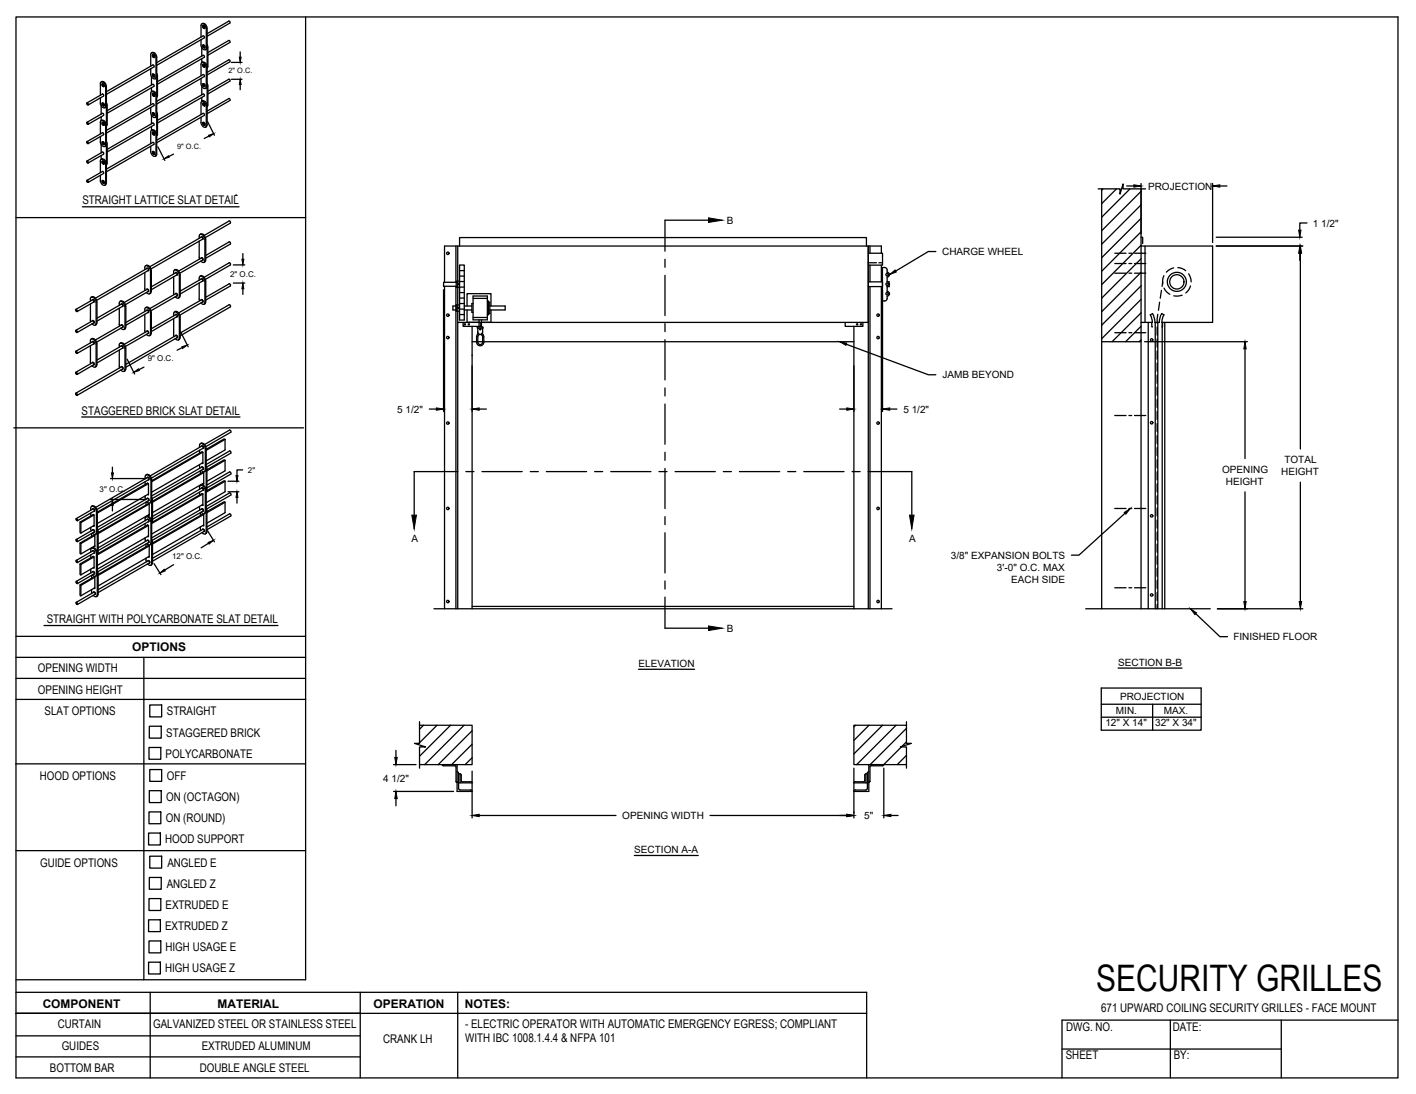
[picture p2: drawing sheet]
<svg xmlns="http://www.w3.org/2000/svg" width="279mm" height="216mm" viewBox="0 0 279 216" stroke-linecap="round" stroke-linejoin="round" font-family="sans-serif">
<!-- layer: CRANK LH -->
<g fill="none" stroke="#000" stroke-width=".25">
<path d="M216.7 37.3h4.3v1l.6-2v1h4.4M217.4 37.3v82.8M217.6 37.3l-.2 .2M220.3 37.3l-2.9 2.9M223 37.3l-5.6 5.6M225.1 37.3v82.8M225.1 37.8l-7.7 7.7M87.7 56.5v63.6M90 48.6v7.1M90 56.5v63.6M90.3 48.6v71.5M90.3 55.7h-2.8v.8h2.8"/>
<path d="M90.6 56.1h.1M90.7 48.6v-1.7h80.3v1.7M90.7 55.5h-.7v1.2h.7M90.7 52.3h.9v10.9h-.9zM90.7 56.7h.9M90.7 55.6h.9M90.7 59.9h.9M90.7 58.8h.9M90.7 57.7h.9M90.7 54.5h.9M90.7 53.4h.9M93.3 59.9h-.2v1.7h.2"/>
<path d="M93.3 58.4h2.9v4.7h-2.9zM93.3 58.9h2.9M96.2 59.4h.2v2.7h-.2M96.4 59.7h.2v2.2h-.2M171.3 55.6h2.8v1h-2.8M171.3 50h2.8v2.3h-2.8M171.3 48.6v71.5M171.3 51.9h1.7M171.7 48.6v1.4M171.7 52.3v3.3M171.7 56.6v63.5M173.4 51.9h.7"/>
<path d="M173.9 50v-1.4h-86.2v7.1M173.9 52.3v3.3M173.9 56.6v63.5M175 57.5a.48 .48 0 0 1 .5 .5 .48 .48 0 0 1-.5 .4M175 53.7a.48 .48 0 0 1 .5 .5 .48 .48 0 0 1-.5 .5M175 55.6a.48 .48 0 0 1 .5 .5 .48 .48 0 0 1-.5 .5M175 53.7v-.7l-.4-.2h-.5v6.6l.7-.1 .2-.4M175 54.7v.9h.5M175 58.4v.5M175.5 56.6h-.5v.9M220 50h2.2M220 52h2.2"/>
<path d="M220 53.9h2.2M222.8 50h.5M222.8 52h.5M222.8 53.9h.5M223.9 50h2.2M223.9 52h2.2M223.9 53.9h2.2M225.1 40.4l-7.7 7.8M225.1 43.1l-7.7 7.8M225.1 45.8l-7.7 7.7M225.1 48.6h14.2v15h-10M225.1 46.8h.4v1.3"/>
<path d="M225.1 48.4l-7.7 7.8M225.1 51.1l-7.7 7.7M225.1 53.7l-7.7 7.8M225.1 56.4l-7.7 7.8M225.1 59.1l-7.7 7.7M225.9 48.6v15M228.8 59.6l-.2 1.6M229.2 57.3l-.3 1.6M229.4 55.6l-.1 .9M229.7 54.4l-.2 .5-.1 1.1M229.7 56.9l.5 .7 .6 .5M231.6 52.9l-.7 .2-.8 .6"/>
<path d="M232.4 52.8l.9 .2 .7 .4M233.3 58.3l-1 .1h-.7M234.5 54l.4 .7 .1 .9M234.9 56.4l-.2 .6-.7 .8M90 60.4h-.6v.8h.6M90.3 63.6h81M90.6 60.8h.1M90.7 62.1h.9M90.7 61h.9M90.7 60.2h-.7v1.2h.7M91.4 63.6v.8h3.5v-.8M91.6 60.4h1.5"/>
<path d="M91.6 61.2h1.5M92.2 60.4v-2.4h4.7v2.4M92.2 61.2v2.4h2.3M93.2 64.4v55.7M93.2 67.4h75.3M93.3 62.7h2.9M94.3 64.8l-.2-.1 .2-.2h.9l.1 .2-.1 .1M94.3 64.8v.7a.48 .48 0 0 0 .5 .5 .48 .48 0 0 0 .4-.5v-.7M94.3 64.8h.9M94.3 65.6l-.1 .4M94.3 66.2a.48 .48 0 0 1 .6-.2 .48 .48 0 0 1 .3 .5v1a.48 .48 0 0 1-.4 .5 .48 .48 0 0 1-.5-.5zM94.5 63.1v1.4"/>
<path d="M95 63.1v1.4M95.2 65.6l.2 .7a2.14 2.14 0 0 1-.1 1.7 .71 .71 0 0 1-.8 .2 .71 .71 0 0 1-.5-.7v-1l.2-.5M96.6 60.4h3.1v.8h-3.1M96.9 61.2v2.4h-1.9M166.8 63.6v.8h3.5v-.8M168.5 64.4v55.7M217.4 67.4h7.7M220 65.7h2.2M222.8 65.7h.5M223.9 65.7h2.2M225.1 63.6h2.3M225.1 61.7l-5.7 5.7"/>
<path d="M225.1 64.4l-3 3M225.1 67.1l-.3 .3M226.6 63.6v56.5M227.3 63.6v.9h.1M227.4 61.9l.4 1 .1 .7h.9M227.4 61.9l-.4 .2 .3 .7 .1 .8M227.9 63.6v56.5M228.3 64.5v1.6M228.3 66.9v1.6M228.3 69.3v1.6M228.3 71.7v1.6M228.3 74.1v1.5"/>
<path d="M228.3 76.4v1.6M228.3 78.8v1.6M228.5 62l-.2 1.7M228.5 63.6v56.5M229.2 61.9l-.4 1-.1 .7M229.2 61.9l.5 .2-.3 .7-.1 .8M229.3 63.6v56.5M229.4 63.6v.9h-.1M229.8 63.6v56.5M220 82h2.2M222.8 82h.5M223.9 82h2.2"/>
<path d="M228.3 81.2v1.6M228.3 83.6v1.6M228.3 86v1.5M228.3 88.3v1.6M228.3 90.7v1.6M228.3 93.1v1.6M228.3 95.5v1.6M228.3 97.9v1.6M93.2 119.7h75.3M220 100.4h2.2M220 116h2.2M222.8 100.4h.5"/>
<path d="M222.8 116h.5M223.9 100.4h2.2M223.9 116h2.2M228.3 100.2v1.6M228.3 102.6v1.6M228.3 105v1.6M228.3 107.4v1.6M228.3 109.8v1.6M228.3 112.2v1.5M228.3 114.5v1.6M228.3 116.9v1.6M228.3 119.3v.8"/>
<path d="M85.6 120.1h90.4M214.2 120.1h24.6M82.7 146.7l-.3 .2M82.8 143.1h10.4v7.8h-10.4M82.8 142.4v4.3h-1l2.2 .7h-1.2v4.2M83.6 143.1l-.8 .8M86.2 143.1l-3.4 3.5M87.5 151.1l-.3-.2h3v5.3h2.9l-.3-.3M87.5 151.1h2.3M88.9 143.1l-6.1 6.1M89.8 151.1l.2 .2v2.9l.2 .2M90.2 152.3l.3 .3v3"/>
<path d="M90.2 154.4h.1M90.5 155.6l.3 .3M90.5 152.7h.3M90.8 152.7l.2 .2M90.8 152.7v1.8M90.8 155.9h2.1M91 153l.1 1.2 1.8 .1M91.6 143.1l-7.8 7.8M92.9 154.3l.2 .2h-2.6M93.2 144.2l-6.7 6.7M93.2 146.9l-4.1 4M93.2 149.5l-1.4 1.4"/>
<path d="M168.7 154.3l-.2 .2h2.7M168.7 154.3h1.7M168.8 155.9h2.1M168.8 143.1l-.3 .3M170.6 153v1.1l-.2 .2M170.8 152.7l-.2 .2M171.1 155.6l-.3 .3M171.2 152.7h-.3v1.8M171.2 152.6v3M171.4 152.3l-.3 .3M171.4 154.4h.1M171.5 143.1l-3 3"/>
<path d="M171.6 154.2l-.2 .2M171.7 151.3v2.9M171.9 151.1l-.3 .2M171.9 151.1h2.3M174.1 143.1l-5.6 5.7M174.4 150.9l-.3 .2M174.4 150.9h-3v5.3h-2.9l.3-.3M176.8 143.1l-7.8 7.8M177.9 147.4l-3.5 3.5M178.9 143.1h-10.4v7.8h10.4M178.9 142.4v4.3h.9l-2.1 .7h1.2v4.2M178.9 143.7l-7.2 7.2"/>
<path d="M178.9 146.4l-1 .9M178.9 149.1l-1.9 1.8"/>
<circle cx="88.4" cy="50" r=".24"/>
<circle cx="90.5" cy="56.1" r=".1"/>
<circle cx="175" cy="56.1" r=".24"/>
<circle cx="175" cy="58" r=".24"/>
<circle cx="175" cy="54.2" r=".24"/>
<circle cx="232.2" cy="55.6" r="1.41"/>
<circle cx="232.2" cy="55.6" r="1.89"/>
<circle cx="88.4" cy="66.6" r=".24"/>
<circle cx="88.4" cy="62.2" r=".24"/>
<circle cx="90.5" cy="60.8" r=".1"/>
<circle cx="91.7" cy="64" r=".12"/>
<circle cx="92.5" cy="64" r=".12"/>
<circle cx="94.8" cy="65" r=".12"/>
<circle cx="169.1" cy="64" r=".12"/>
<circle cx="169.9" cy="64" r=".12"/>
<circle cx="173.3" cy="62.2" r=".24"/>
<circle cx="173.3" cy="66.6" r=".24"/>
<circle cx="227.2" cy="67.1" r=".24"/>
<circle cx="88.4" cy="83.5" r=".24"/>
<circle cx="173.3" cy="83.5" r=".24"/>
<circle cx="227.2" cy="83.4" r=".24"/>
<circle cx="88.4" cy="118.7" r=".24"/>
<circle cx="88.4" cy="100.3" r=".24"/>
<circle cx="173.3" cy="118.7" r=".24"/>
<circle cx="173.3" cy="100.3" r=".24"/>
<circle cx="227.2" cy="101.8" r=".24"/>
<circle cx="227.2" cy="117.4" r=".24"/>
</g>
<!-- layer: ANNOTATIONS -->
<g fill="none" stroke="#000" stroke-width=".25">
<path d="M45.7 15.6h2.1M45.7 12.3h2.1M47.4 10.2v1.1M47.4 16.7v1M31.2 29l1.3 2.7M34.2 30.4l-.9 .5M41 24l1.3 2.7M41.2 26.9l-.9 .4M222.3 36.7h1.4M225.1 36.2v9.9M239.3 36.2v11.7M240.7 36.7h1.4"/>
<path d="M46 55.9h2.3M46 52.3h2.3M47.9 50v1.2M47.9 57v1.1M87.5 57.2v24M174.1 57.3v23.9M184.7 49.6h-1.5l-6.5 3.9M240 48.6h17.1M240 46.8h16.9M256.5 50v1.4M256.6 50v38.6M257.9 44h-1.4v1.4"/>
<path d="M25.1 70.9l1.5 2.9M28.4 72.5l-1 .5M35.6 65.5l1.5 2.9M36 68.6l-1.1 .5M93.2 72.2v9M167 67.9l16.2 6.1h1.5M168.5 72.2v9M225.8 67.4h20.3M245.7 68.9v21.6M21.8 94.4h7.1M21.8 98.6h7.1M22.2 92.2v1.1"/>
<path d="M22.2 99.7v1.1M45 97h2.1M45 95h2.1M46.8 98.2v1.1M47.9 92.7h-1.1v1.2M84.7 80.7h1.4M94.6 80.7h1.4M165.7 80.7h1.4M175.6 80.7h1.4M245.7 97.1v21.6M256.6 95.2v23.5M30.4 111.2l1.4 2.2"/>
<path d="M34.2 111.4l-1.7 1.1M41 104.8l1.3 2.1M41.1 107.2l-1.4 .9M222 101.3l-9.1 8.3h-1.5M126 132.1h11.1M217.3 135.8h19.7v8.3h-19.7zM217.3 139h19.7M220.6 131.8h12.6M227.4 139v5.1M235.9 121.1l4.8 4.5h1.5M240.2 120.1h16.9M77.7 150.9h4.4"/>
<path d="M77.7 156.2h11.8M78.1 148.1v1.4M78.1 157.6v1.4M93.2 152.2v9.2M168.5 151.6v9.8M174.4 151.6v9.8M217.3 141.5h19.7M94.6 160.9h26.9M125.2 168.8h12.6M140.1 160.9h27M175.8 160.9h1.4"/>
</g>
<g fill="#000" stroke="#000" stroke-width=".2">
<path d="M47.4 15.6l.2 1.1h-.4zM47.2 11.3h.4l-.2 1zM32.4 31.3l.8-.6 .2 .3zM41.1 26.7l1.1-.3-.9 .6zM223.7 36.5l1.4 .2-1.4 .2zM239.3 36.7l1.4-.2v.4zM47.9 55.9l.2 1.1h-.4zM47.7 51.2h.4l-.2 1.1zM175.5 54.2l1.1-.9 .2 .4zM256.5 48.6l.2 1.4h-.5zM256.2 45.4h.5l-.2 1.4zM256.6 48.6l.2 1.4h-.5z"/>
<path d="M26.4 73.5l.9-.7 .2 .3zM35.9 68.4l1.1-.3-1 .7zM165.7 67.4l1.4 .3-.2 .5zM245.7 67.4l.2 1.5h-.5zM22 93.3h.4l-.2 1.1zM22.2 98.6l.2 1.1h-.4zM46.8 97l.1 1.2h-.3zM46.6 93.9h.3l-.1 1.1zM86.1 80.5l1.4 .2-1.4 .3zM93.2 80.7l1.4-.2v.5zM167.1 80.5l1.4 .2-1.4 .3zM174.1 80.7l1.5-.2v.5z"/>
<path d="M31.5 113.1l.9-.7 .2 .3zM41.1 107.1l1-.5-.8 .8zM221.8 101.1l1.2-.7-.9 1.1zM245.4 118.7h.5l-.2 1.4zM256.3 118.7h.5l-.2 1.4zM234.9 120.1l1.2 .8-.3 .4zM77.9 149.5h.5l-.3 1.4zM78.1 156.2l.3 1.4h-.5zM93.2 160.9l1.4-.2v.5zM167.1 160.7l1.4 .2-1.4 .3zM174.4 160.9l1.4-.2v.5z"/>
</g>
<!-- layer: CRANK LH -->
<path d="M93.2 70.2h.1" fill="none" stroke="#000" stroke-width=".2"/>
<!-- layer: SECTION CUTS -->
<g fill="none" stroke="#000" stroke-width=".25">
<path d="M131.2 51.2v1.5M131.2 54.3v8M139.8 43.5h-8.6v6.1M131.2 63.9v1.5M131.2 67v8M131.2 76.6v1.5M131.2 79.7v8M90.3 93.1h-8.6v8.6M91.9 93.1h1.6M95.1 93.1h7.9M104.6 93.1h1.6M107.8 93.1h7.9"/>
<path d="M117.3 93.1h1.6M120.5 93.1h7.9M130 93.1h1.6M131.2 89.3v1.5M131.2 92.4v8M133.2 93.1h7.9M142.7 93.1h1.6M145.9 93.1h7.9M155.4 93.1h1.6M158.6 93.1h7.9M168.1 93.1h1.6M171.3 93.1h8.6v8.6"/>
<path d="M131.2 102v1.5M131.2 105.1v8M131.2 114.7v1.5M131.2 117.8v6.2h8.6"/>
</g>
<path d="M139.8 43l2.7 .5-2.7 .4zM81.3 101.7h.9l-.5 2.7zM179.5 101.7h.9l-.5 2.7zM139.8 123.5l2.7 .5-2.7 .4z" fill="#000" stroke="#000" stroke-width=".2"/>
<!-- layer: DETAILS -->
<g fill="none" stroke="#000" stroke-width=".25">
<path d="M19.8 16.5l.1-.2a.77 .77 0 0 1 .9 .8M19.8 16.5v2.3M19.8 19.3v1M20.1 16.1a.86 .86 0 0 1 .9 .9M20.1 16.1l-.1 .1M20.2 16.6l.3 .1v.4l-.3-.2zM20.2 16.6l.2-.1 .1 .2v.3M20.2 18.6l.2 .1v.2M20.2 18.6l-3.1 1.7M20.2 16.7l.2 .3zM20.4 18.9l-3 1.8M20.6 17.1h-.1"/>
<path d="M20.8 17.1v3.9M21 18.1l9.1-5.3 .3 .1v.3l-9.4 5.4M21 17v19.2M29.7 13.6a1.87 1.87 0 0 0 .3 1.8l.5 .2 .3-.4M29.7 13.1l.1-2.6a.77 .77 0 0 1 1 .9v3.8M29.9 17.3v.8a.73 .73 0 0 1 .8 .1 .73 .73 0 0 1 .2 .7M29.9 10.5a.73 .73 0 0 1 .8 0 .73 .73 0 0 1 .2 .8v19.1M29.9 15.1v1.7M30.1 18.5l.3 .1v.4l-.3-.2zM30.1 14.6l.3 .2v.4l-.3-.2zM30.1 10.8l.3 .2v.3l-.3-.1zM30.2 18.4l-.1 .1"/>
<path d="M30.2 14.6h-.1M30.2 10.8h-.1M30.2 18.6l.1 .3zM30.2 14.8l.1 .3zM30.2 10.9l.1 .3zM30.2 18.4l.3 .2-.1 .4M30.2 14.6l.3 .2-.1 .4M30.2 10.8l.3 .1v.4M30.5 11.3l-.1 .1M30.8 19l-.1 4.1a.77 .77 0 0 1-1-.9v-1M30.8 15.5l-.2 .1M30.8 19l-.1-.2a.72 .72 0 0 0-.9-.6l-.1 2.5"/>
<path d="M30.9 15.1l-.1 .3M30.9 14.5l.2 .5M31.1 15v3.8l-.2 .4M31.1 16.1l9-5.2 .2 .1v.3l-9.2 5.3M39.7 5.1v-.3a.77 .77 0 0 1 1 .8M39.7 15v-2.6a.77 .77 0 0 1 1 .9l-.1 4.1a.77 .77 0 0 1-.9-.9v-1M39.7 5.1v2.2M39.8 4.7a.73 .73 0 0 1 .8 .1 .73 .73 0 0 1 .3 .8M39.8 11.6v.8a.73 .73 0 0 1 .8 0 .73 .73 0 0 1 .3 .8M39.8 19.2v.8a.73 .73 0 0 1 .8 .1 .73 .73 0 0 1 .3 .7M39.8 9.4v1.7M39.8 17v1.7"/>
<path d="M40 5.1h.3l.1 .1v.4M40 8.9h.3l.1 .1v.4M40 12.7h.3l.1 .2v.3M40 16.6l.3-.1 .1 .2v.3M40 5.1l.3 .2v.3l-.3-.2zM40 8.9l.3 .2v.3l-.3-.1zM40 12.7l.3 .2v.4l-.3-.2zM40 16.6l.3 .1v.4l-.3-.2zM40.1 14.7l-9.2 5.3M40.1 7.1l-9.2 5.3M40.1 7.1l.2 .1v.3l-9.4 5.4M40.1 14.7l.2 .1v.3l-9.4 5.4"/>
<path d="M40.1 5.2l.2 .3zM40.1 9l.2 .3zM40.1 12.8l.2 .3zM40.1 16.7l.2 .3zM40.4 17.1h-.1M40.4 13.2l-.1 .1M40.4 9.4l-.1 .1M40.4 5.6h-.1M40.7 5.7l-.1 4a.77 .77 0 0 1-.9-.8v-1M40.9 17l-.3 .5M40.9 9.4l-.3 .4M40.9 16.4l.1 .5"/>
<path d="M40.9 8.8l.1 .5M40.9 5.6v19.1M41 13.1l-.1 .3M41 9.3v3.8M41 17v3.8M45.1 4.2l.3 .1v.2M45.1 4.2l-4.2 2.4M45.4 19.8v-.2l-.3-.2-4.2 2.5M45.4 16v-.2l-.3-.2-4.1 2.4M45.4 12.2v-.3l-.3-.1-4.2 2.5M45.4 8.4v-.3l-.3-.1-4.1 2.4M45.4 4.6l-4.5 2.6"/>
<path d="M45.4 12.2l-4.5 2.6M45.4 16l-4.4 2.5M45.4 8.4l-4.4 2.5M45.4 19.8l-4.5 2.6M17.2 20.3l.2 .1v.3l-.3-.1zM17.2 27.9l.2 .2v.2l-.3-.1zM17.2 35.6l.2 .1v.3l-.3-.1zM17.2 24.1l.2 .2v.2l-.3-.1zM17.2 31.8l.2 .1v.3l-.3-.2zM19.8 20.3v.3a.72 .72 0 0 0 1 .6v-.3M19.8 28v.2a.72 .72 0 0 0 1 .6v-.2M19.8 24.2l.1-.3a.77 .77 0 0 1 .9 .9"/>
<path d="M19.8 35.6v.3a.72 .72 0 0 0 1 .6v-.3M19.8 31.8l.1-.3a.77 .77 0 0 1 .9 .9M19.8 24.2v2.2M19.8 26.9v1.1M19.8 31.8v2.3M19.8 34.6v1M20 20.8v1.7M20 23.1v.7l.1-.1M20 28.5v1.7M20 30.7v.8l.1-.1M20.1 23.7a.86 .86 0 0 1 .9 1M20.1 31.4a.86 .86 0 0 1 .9 .9"/>
<path d="M20.2 20.4l.3 .1v.4l-.3-.2zM20.2 28l.3 .2v.3l-.3-.1zM20.2 24.2l.3 .2v.3l-.3-.2zM20.2 35.6l.3 .2v.4l-.3-.2zM20.2 31.8l.3 .2v.4l-.3-.2zM20.2 20.4l.2-.1 .1 .2v.4M20.2 28h.2l.1 .1v.5M20.2 24.2h.2l.1 .1v.4M20.2 35.7l.2-.1 .1 .2v.4M20.2 31.8h.2l.1 .2v.3M20.2 26.2l.2 .1v.3M20.2 33.8l.2 .2v.2"/>
<path d="M20.2 22.4l.2 .1v.2M20.2 30l.2 .1v.3M20.2 26.2l-3.1 1.8M20.2 33.8l-3.1 1.8M20.2 22.4l-3.1 1.8M20.2 30l-3.1 1.8M20.2 20.5l.2 .3zM20.2 28.1l.2 .3zM20.2 24.3l.2 .3zM20.2 35.8l.2 .3zM20.2 31.9l.2 .4zM20.4 26.6l-3 1.7"/>
<path d="M20.4 34.2l-3 1.8M20.4 22.8l-3 1.7M20.4 30.4l-3 1.8M20.6 24.7h-.1M20.6 32.3l-.1 .1M20.8 24.8v3.8M20.8 32.4v3.8M20.8 21.2l-.1 .1M20.8 28.8l-.1 .1M20.8 36.5l-.1 .1M21 20.8l-.2 .4M21 28.5l-.2 .3"/>
<path d="M21 36.1l-.2 .4M21 20.2l.1 .6M21 27.9l.1 .5M21.1 24.6l-.1 .3M21.1 32.2l-.1 .4M21.1 29.5l9-5.2 .3 .1v.3l-9.3 5.3M21.1 21.8l9-5.2 .3 .2v.2l-9.3 5.4M21.1 20.8v3.8M21.1 28.4v3.8M29.7 26.1l.1-.3a.77 .77 0 0 1 1 .9M29.7 26.1v2.2M29.9 25v.7a.73 .73 0 0 1 .8 .1 .73 .73 0 0 1 .2 .8"/>
<path d="M29.9 22.8v1.6M30.1 29.9l.3 .2v.4l-.3-.2zM30.1 26.1l.3 .2v.3l-.3-.1zM30.1 22.3l.3 .1v.4l-.3-.2zM30.2 29.9h-.1M30.2 26.1h-.1M30.2 22.2l-.1 .1M30.2 30l.1 .4zM30.2 26.2l.1 .3zM30.2 22.4l.1 .3zM30.2 29.9l.3 .2-.1 .4M30.2 26.1l.3 .1-.1 .4"/>
<path d="M30.2 22.2l.3 .2-.1 .4M30.4 28.5v-.3l-.3-.1-9.1 5.3M30.4 20.8v-.2l-.3-.1-9.1 5.2M30.4 20.8l-9.4 5.5M30.4 28.5l-9.4 5.4M30.8 26.7l-.1 4.1a.77 .77 0 0 1-1-.9v-1M30.8 23.1l-.2 .1M30.9 30.4l-.3 .4M30.9 22.7l-.1 .4M30.9 22.2l.2 .5M31.1 22.7v3.8l-.2 .3M31.1 23.7l9-5.1 .2 .1v.2l-9.2 5.4"/>
<path d="M40 20.4l.3-.1 .1 .2v.4M40 24.2h.3l.1 .1v.4M40 20.4l.3 .1v.4l-.3-.2zM40 24.2l.3 .2v.3l-.3-.2zM40.1 22.4l-9.2 5.3M40.1 22.4l.2 .1v.2M40.1 20.5l.2 .3zM40.1 24.3l.2 .3zM40.3 22.8l-9.4 5.4M40.4 24.7h-.1M40.4 20.9h-.1M40.7 21l-.1 4a.77 .77 0 0 1-.9-.8v-1.1"/>
<path d="M40.7 20.9v-.2a.72 .72 0 0 0-1-.6v2.5M40.9 24.7l-.3 .4M41 20.8l-.1 .3M46.4 38.6l.2-.1 .2 .1M17.8 59l.2-.3a.95 .95 0 0 1 .9 1l.1 4.1M17.8 59v.4M17.8 60v3.2M18 58.7a.72 .72 0 0 1 1.1 .6v.3M18.2 59.2a.26 .26 0 0 1 .4 .1 .26 .26 0 0 1-.2 .3M18.3 59.2l.2 .1v.3l-3.3 1.9M18.3 59.2l-3.3 1.9M19.1 59.6v4.1"/>
<path d="M23.8 59.4a.98 .98 0 0 1 1 1v4.2l-.3 .4M23.9 59.4l-.2 .1M24.5 59.7l4.5-2.6 .2 .1v.3l-4.4 2.6M28.6 53.2l.1-.7a.99 .99 0 0 1 1 1l-.1 4.3-.4 .2-.3-.3M28.6 53.8v3.5M28.7 52.5l.2-.1a.98 .98 0 0 1 1 1l-.1 4.1-.1 .4M28.9 57.2l.1-.1a.27 .27 0 0 1 .3 .1 .27 .27 0 0 1-.1 .4M28.9 53h.1a.27 .27 0 0 1 .3 .1 .27 .27 0 0 1-.1 .3M29 52.9l.2 .2v.3l-10.1 5.9M29 53l-10.2 5.8M29.6 52.6l10.1-5.8 .3 .1v.3l-10.2 5.9M29.7 57.9l-.2 .1"/>
<path d="M34.2 53.7l.2-.4a.99 .99 0 0 1 1 1l-.1 4.4-.4 .1-.3-.2M34.2 57.8l.1 .4M34.3 53.7v.4M34.3 54.6v3.2M34.4 53.3l.2-.1a.95 .95 0 0 1 .9 1M34.6 58v-.1a.27 .27 0 0 1 .4 .2 .27 .27 0 0 1-.1 .3M34.6 53.9v-.1a.27 .27 0 0 1 .4 .1 .27 .27 0 0 1-.1 .4M34.7 57.9l.2 .2v.2l-5.1 3M34.7 53.8l.2 .1v.3l-5 3M34.7 57.9l-5.1 3M34.7 53.8l-4.8 2.8M35.4 58.7l-.2 .1"/>
<path d="M35.5 58.4l-.1 .3M35.6 54.2v4.2M39.3 47l.2-.7a.95 .95 0 0 1 .9 1v4.3l-.4 .2-.4-.3M39.3 47.6l.1 3.5M39.3 55.3l.2-.8a.95 .95 0 0 1 .9 1v4.2a.32 .32 0 0 1-.4 .3l-.4-.2M39.3 55.9v3.1M39.3 59l.1 .4M39.6 54.4a.98 .98 0 0 1 1 1.1v4.1l-.2 .3M39.6 46.2a.95 .95 0 0 1 1 1M39.6 54.4l-.1 .1M39.6 46.2l-.1 .1M39.7 59.2a.26 .26 0 0 1 .3 .1 .26 .26 0 0 1-.1 .3"/>
<path d="M39.7 46.8a.26 .26 0 0 1 .3 .1 .26 .26 0 0 1-.1 .3M39.7 50.9a.26 .26 0 0 1 .3 .1 .26 .26 0 0 1-.1 .4M39.7 55.1v-.1a.3 .3 0 0 1 .3 .2 .3 .3 0 0 1 0 .3h-.1M39.7 55l.3 .2v.2l-4.4 2.6M39.8 55l-4.2 2.4M40 51.3l-4.5 2.6M40 51.3v-.3l-.3-.1-4.4 2.6M40.4 59.9l-.1 .1M40.4 51.7l-.1 .1M40.6 51.3l-.2 .4M40.6 47.2v4.1M45.2 56l.2 .1 .1 .3"/>
<path d="M45.2 51.8l.2 .2 .1 .3M45.2 47.7l.2 .2 .1 .2M45.2 43.6l.2 .1 .1 .3M45.2 43.6l-4.9 2.9M45.2 47.7l-4.6 2.7M45.2 51.9l-4.9 2.8M45.2 56l-4.6 2.7M45.5 44l-5 2.9M45.5 48.2l-4.9 2.8M45.5 52.3l-5 2.8M45.5 56.4l-4.9 2.8M15 61.1l.2 .1v.3l-.2-.2z"/>
<path d="M15 69.3l.2 .2v.2l-.2-.1zM15 77.6l.2 .1v.3l-.2-.1zM15 65.2l.2 .1v.3l-.2-.1zM15 73.5l.2 .1v.3l-.2-.2zM15 77.6l9-5.2 .2 .1v.3l-9 5.2M17.8 63.1l.1 .4M17.8 67.3l.2-.4a.99 .99 0 0 1 1 1l-.1 4.4-.4 .1-.4-.2M17.8 71.4l.1 .4M17.8 67.3v.4M17.8 68.2v3.2M18 66.9a.72 .72 0 0 1 1.1 .7v.2M18.2 63.4v-.1a.27 .27 0 0 1 .4 .1 .27 .27 0 0 1-.2 .4"/>
<path d="M18.2 71.6v-.1a.27 .27 0 0 1 .4 .2 .27 .27 0 0 1-.2 .3M18.2 67.5v-.1a.27 .27 0 0 1 .4 .1 .27 .27 0 0 1-.2 .4M18.3 63.3l.2 .1v.3M18.3 67.4l.2 .1v.3l-3.3 1.9M18.3 71.5l.2 .2v.3l-3.3 1.9M18.3 67.4l-3.3 1.9M18.3 63.3l-3.3 1.9M18.3 71.5l-3.3 2M18.5 63.7l-3.3 1.9M18.9 63.8l-.2 .4-.6-.3M19 72.3l-.2 .1M19.1 63.7l-.3 .5"/>
<path d="M19.1 72l-.2 .3M19.1 71.1l4.9-2.8 .2 .1v.3l-5.1 2.9M19.1 62.8l4.9-2.8 .2 .1v.3l-5.1 3M19.1 67.8v4.2M23.5 64l.1 .3M23.5 68.5l.2-.7a.95 .95 0 0 1 .9 1M23.5 69.1l.1 3.5M23.5 60.3l.2-.8a.95 .95 0 0 1 .9 1M23.5 60.8v3.2M23.8 67.7a.95 .95 0 0 1 1 1v4.1M23.9 67.7l-.2 .1M23.9 68.3a.27 .27 0 0 1 .4 .1 .27 .27 0 0 1-.2 .3"/>
<path d="M23.9 72.5v-.1a.27 .27 0 0 1 .4 .1 .27 .27 0 0 1-.2 .4M23.9 64.2v-.1a.26 .26 0 0 1 .4 .1 .26 .26 0 0 1-.2 .4M23.9 60a.26 .26 0 0 1 .4 .1 .26 .26 0 0 1-.2 .4M24.2 64.5v-.2l-.2-.2-5.2 3M24.2 64.6l-5.1 2.9M24.6 72.9l-.2 .4-.6-.3M24.6 64.6l-.2 .4-.6-.2M24.7 60.5v4.2M24.7 68.8v4.1M24.7 73.2l-.2 .1M24.8 72.8l-.2 .4M24.8 63.6l4.2-2.4 .2 .2v.2l-4.4 2.6"/>
<path d="M28.6 61.5l.1-.8a.95 .95 0 0 1 1 1v4.2l-.3 .4-.5-.3M28.6 62v3.6M28.7 60.7l.2-.1a.95 .95 0 0 1 .9 1M28.9 61.3l.1-.1a.26 .26 0 0 1 .3 .2 .26 .26 0 0 1-.1 .3M28.9 65.4h.1a.26 .26 0 0 1 .3 .1 .26 .26 0 0 1-.1 .3M29.2 65.8v-.3l-.2-.1-4.5 2.5M29.3 65.8l-4.5 2.6M29.7 66.1l-.2 .2M29.8 65.8l-.1 .3M29.9 61.7v4.1M34.2 66.1l.1 .3M34.2 61.9l.2-.3a.98 .98 0 0 1 1 1l-.1 4.3-.4 .2-.3-.3"/>
<path d="M34.3 61.9v.4M34.3 62.9v3.2M34.6 61.5a.95 .95 0 0 1 .9 1M34.6 61.5l-.2 .1M34.6 66.3v-.1a.26 .26 0 0 1 .4 .1 .26 .26 0 0 1-.1 .4M34.6 62.1a.27 .27 0 0 1 .4 .1 .27 .27 0 0 1-.1 .3M34.7 66.2l.2 .1v.3l-10.1 5.9M34.7 62.1l.2 .1v.3M34.7 62.1l-4.8 2.8M34.7 66.2l-9.9 5.7M34.9 62.5l-5 2.9M35.3 61.7l4.4-2.5 .3 .1v.3l-4.5 2.6"/>
<path d="M35.5 66.6l-.3 .5M35.6 62.5v4.1M45.2 60.1l.2 .2 .1 .2M45.2 60.1l-9.6 5.6M45.5 60.6l-9.9 5.7M18.2 99.8a.95 .95 0 0 1 1 1.1v16.5M18.2 99.8l-.1 .1M28.6 97.9l.1 .7M28.6 94.1v.4M28.6 95.1v.5M28.6 94.1l.2-.4a.95 .95 0 0 1 1 1M28.8 93.7a.72 .72 0 0 1 1.1 .7v16.8l-.2 .4-.6-.3"/>
<path d="M28.8 99.1v.6M29 98.4a.27 .27 0 0 1 .4 .1 .27 .27 0 0 1-.2 .3M29 94.3v-.1a.27 .27 0 0 1 .4 .2 .27 .27 0 0 1-.2 .3M29.1 98.4l.2 .1v.3M29.1 94.2l.2 .2v.2M29.1 94.2l-10.2 5.9M29.1 98.4l-9.9 5.7M29.1 97.6l.2 .1v-2.3l-.2-.1-9.9 5.8M29.3 97.5l-10.1 5.8M29.3 95.4l-10.1 5.9M29.3 94.7l-10.2 5.8M29.3 98.8l-10 5.8"/>
<path d="M29.4 99.5v2.2l-.1-.1M29.4 99.5l-.1-.1-9.9 5.7M29.4 99.5l-10 5.8M29.8 98.9l-.3 .4-.5-.3M29.8 94.8v4.1M29.9 98.1l.2 .6v4.1M29.9 98.8v.2l-.3 .3M29.9 99h.1M39.4 88.3l.1-.8a.95 .95 0 0 1 1 1.1M39.4 96.6l.1-.8a.98 .98 0 0 1 1 1v4.4l-.4 .1-.4-.2M39.4 91.7v.7M39.4 88.9v.5"/>
<path d="M39.4 97.1v.6M39.4 99.9v.4M39.5 87.6a.72 .72 0 0 1 1.1 .6l.1 .3M39.5 95.7v.1l.2-.1M39.5 92.9v.7M39.7 95.7a.95 .95 0 0 1 1 1M39.7 88.1l.1-.1a.27 .27 0 0 1 .3 .2 .27 .27 0 0 1-.1 .3M39.7 92.2h.1a.26 .26 0 0 1 .3 .1 .26 .26 0 0 1-.1 .3M39.7 96.4l.1-.1a.26 .26 0 0 1 .3 .1 .26 .26 0 0 1-.1 .4M39.8 88l.3 .2v.2l-10.2 5.9M39.8 92.2l.3 .1v.3l-10.1 5.8M39.8 88l-10.2 5.9"/>
<path d="M39.8 92.2l-9.9 5.7M40 95.4l.2 .1v-2.2l-.2-.1-9.9 5.7M40 89.2l-10.1 5.9M40 89.3v2.2l-.1-.1M40 99.6l-10.1 5.8M40 97.5v2.3l-.1-.1M40 97.5l-.1-.1-9.8 5.7M40 89.3l-.1-.1-10 5.7M40 91.3l-10.1 5.8M40 97.5l-10.1 5.8M40.2 93.3l-10.1 5.8M40.2 95.3l-10.1 5.9"/>
<path d="M40.5 88.6v4.3l-.5 .2-.3-.3M40.7 92.6h.1M40.7 96.7v.1M40.7 92.6l-.4 .5M40.7 92l.1 .5M40.7 91.7l4.6-2.7 .2 .1v.3l-4.7 2.8M40.7 92.8h.1M40.7 88.5v16.5M40.8 92.5v4.1l-.1 .4M44.4 86.7l-.2-.1-3.5 2.1M44.4 90.8l-.2-.1-3.4 2M44.4 95l-.2-.1-3.4 2"/>
<path d="M44.4 99.1l-.2-.1-3.4 2M44.4 86.7v2.1l-3.7 2.2M44.4 90.8v2.1l-3.6 2.1M44.4 95v2l-3.7 2.2M44.4 99.1v2.1l-3.6 2.1M44.4 86.7l-3.7 2.2M44.4 99.1l-3.6 2.1M44.4 95l-3.7 2.1M44.4 90.8l-3.6 2.1M45.3 84.9l.2 .1v.3l-4.9 2.8M45.3 84.9l-4.9 2.8M45.5 97.7v-.3l-.2-.1-4.6 2.6"/>
<path d="M45.5 93.5v-.2l-.2-.2-4.5 2.6M45.6 93.6l-4.8 2.7M45.6 97.7l-4.8 2.8M15 102.3l.3 .2v.3l-.3-.2zM15 110.6l.3 .1v.3l-.3-.1zM15 118.9l.3 .1v.3l-.3-.2zM15 106.5l.3 .1v.3l-.3-.2zM15 114.7l.3 .2v.3l-.3-.2zM15 106.5l3.3-1.9 .3 .1v.3l-3.3 1.9M15 110.6l3.3-1.9 .3 .1v.3l-3.3 1.9M15.8 115.4l2.8-1.6 .1 .1v2.3l-.1-.1M16 103.1l-.2-.1v2.1l.2 .1"/>
<path d="M16 107.3l-.2-.1v2l.2 .1M16 111.4l-.2-.1v2.1l.2 .1M16 115.5l-.2-.1v2.1l.2 .1M17.9 100.7l.2-.8a.95 .95 0 0 1 .9 1v4.2a.32 .32 0 0 1-.4 .3l-.4-.2M17.9 104.1l.1 .7M17.9 101.3v.5M17.9 108.6v.3M17.9 109.5v.6M17.9 112.3v.4M17.9 108.5l.2-.3a.96 .96 0 0 1 .9 1v4.3l-.4 .2-.4-.2M17.9 112.7l.1 .3M18.1 116.4v.7"/>
<path d="M18.1 108.1v.1l.1-.1M18.1 105.3v.6M18.1 113.6v.5M18.2 108.1a1.02 1.02 0 0 1 1 1M18.3 100.5v-.1a.3 .3 0 0 1 .3 .2 .3 .3 0 0 1 0 .3h-.1M18.3 104.6a.26 .26 0 0 1 .3 .1 .26 .26 0 0 1-.1 .3M18.3 112.9v-.1a.27 .27 0 0 1 .3 .2 .27 .27 0 0 1-.1 .3M18.3 108.8v-.1a.27 .27 0 0 1 .3 .1 .27 .27 0 0 1-.1 .4M18.4 103.8l.2 .1v-2.3l-2.6 1.5v2.1M18.4 112.1h.2v-2.2l-2.6 1.5v2.1M18.4 116.9h.1a.27 .27 0 0 1 .3 .1 .27 .27 0 0 1-.1 .3M18.6 103.7l-2.6 1.5"/>
<path d="M18.6 101.6l-.2-.1-2.6 1.5M18.6 112l-2.6 1.5M18.6 109.9l-.2-.1-2.6 1.5M18.6 100.9l-3.3 1.9M18.6 113.2l-3.3 2M18.6 100.8v-.2l-.3-.2-3.3 1.9M18.6 113.2v-.2l-.3-.2-3.3 1.9M18.7 107.7l-2.7 1.6v-2l2.7-1.6v2.2l-.1-.1M18.7 113.9l-2.7 1.6v2.1M18.7 105.7l-.1-.1-2.8 1.6M18.7 116l-2.7 1.6M18.7 117.3v-.3l-.2-.1-3.5 2"/>
<path d="M18.8 117.3l-3.5 2M19 105.4l-.1 .1M19 113.6l-.1 .1M19.2 113.2l-.2 .4M19.2 105h.1M19.2 105l-.2 .3M19.2 117.4l-.3 .4-.5-.3M19.2 112.6l.1 .6M19.2 104.3l.1 .6M19.2 105.2h.1M19.2 113.5h.1M19.3 117.3l-.3 .5"/>
<path d="M19.3 109l-.1 .4M19.4 116.4l9.8-5.8 .3 .2v.3l-10.1 5.8M19.4 104.9v4.1M19.4 113.2v4.1M28.6 102.8l.2-.8a.95 .95 0 0 1 1 1M28.6 106.1l.1 .7M28.6 103.3v.6M28.8 110.2l.1 .7M28.8 101.9v.1a.85 .85 0 0 1 1.1 .9M28.8 107.4v.5M29 102.6v-.1a.27 .27 0 0 1 .4 .1 .27 .27 0 0 1-.2 .4M29 106.7v-.1a.26 .26 0 0 1 .4 .2 .26 .26 0 0 1-.2 .3"/>
<path d="M29.1 106.6l.2 .2v.2M29.1 102.5l.2 .1v.3M29.1 102.5l-9.7 5.6M29.1 106.6l-9.9 5.7M29.1 105.9h.2v-2.2l-.2-.1-9.8 5.7M29.2 110.7a.27 .27 0 0 1 .3 .1 .27 .27 0 0 1-.1 .3M29.3 105.8l-10.1 5.8M29.3 103.7l-10.1 5.8M29.3 102.9l-9.9 5.8M29.3 107.1l-10 5.7M29.4 107.7v2.3l-.1-.1M29.4 107.7l-.1-.1-9.9 5.8"/>
<path d="M29.4 101.5l-10 5.9M29.4 107.7l-10 5.9M29.4 109.8l-10 5.8M29.8 107.1l-.3 .4-.5-.2M29.8 107.4l-.2 .1M29.8 103v4.1M29.9 106.4l.2 .6v4.1l-.2 .3M29.9 107l-.1 .4M29.9 107.3h.1M29.9 111.5h-.1M30.1 102.8l-.2 .4M30.1 101.9l9.7-5.6 .3 .1v.3l-10 5.8"/>
<path d="M39.4 100.3v.3M39.5 104l.1 .7M39.5 101.2v.5M39.7 100.5l.1-.1a.26 .26 0 0 1 .3 .1 .26 .26 0 0 1-.1 .4M39.9 104.5h.1a.26 .26 0 0 1 .3 .1 .26 .26 0 0 1-.1 .3M40 104.4l.2 .2v.3l-10.1 5.8M40 104.5l-9.9 5.7M40.1 100.8v-.2l-.3-.2-9.9 5.8M40.1 100.9l-10.1 5.7M40.2 101.5h-.2l-9.9 5.7M40.2 101.5v2.3l-.2-.1M40.2 101.5l-10.1 5.9"/>
<path d="M40.2 103.6l-10.1 5.8M40.7 100.8l-.4 .5M40.7 105l-.3 .4-.6-.3M40.7 100.2l.1 .6v4.1l-.3 .5M40.7 101.1h.1M40.8 104l4.5-2.6 .2 .1v.3l-4.7 2.7"/>
</g>
<!-- layer: TITLE BLOCK -->
<g fill="none" stroke="#000" stroke-width=".25">
<path d="M3.2 3.3h272.6v209.4h-272.6zM60.3 3.3v190.1h-57.1M3.2 42.9h57.1M16.3 40.8h30.9M2.7 84.4h57.2M16.1 82.3h31.2M3.2 133.9h57.1M3.2 138h57.1M3.2 129.7h57.1M3.2 125.6h57.1M8.7 123.4h46.1M28.4 129.7v63.7"/>
<path d="M29.5 139.1h2.4v2.4h-2.4zM3.1 150.7h57.1M29.4 147.5h2.3v2.3h-2.3zM29.5 143.3h2.3v2.4h-2.3zM29.5 156h2.3v2.4h-2.3zM29.5 151.9h2.4v2.3h-2.4zM3.2 167.9h57.1M29.3 164.4h2.3v2.4h-2.3zM29.4 160.2h2.3v2.4h-2.3zM29.4 177.3h2.3v2.4h-2.3zM29.5 173.2h2.3v2.3h-2.3zM29.5 169h2.4v2.3h-2.4z"/>
<path d="M3.2 195.8h167.8v16.9M29.3 181.5h2.3v2.4h-2.3zM29.3 189.9h2.3v2.3h-2.3zM29.4 185.7h2.3v2.3h-2.3zM29.6 195.8v16.9M71.1 200h-67.9h167.8M71.1 195.8v16.9M90.3 195.8v16.9M3.2 208.6h67.9M3.2 204.4h67.9M209.6 207h43.2M230.9 201.3v11.4"/>
<path d="M252.8 201.3v11.4M275.8 201.3h-66.2v11.4"/>
</g>
<text font-size="7.2" x="216.3" y="195.5">SECURITY GRILLES</text>
<g font-size="2.4">
<text x="16.3" y="40.3">STRAIGHT LATTICE SLAT DETAIL</text>
<text x="16.1" y="81.8">STAGGERED BRICK SLAT DETAIL</text>
<text x="9.2" y="123">STRAIGHT WITH POLYCARBONATE SLAT DETAIL</text>
<text x="26.1" y="128.4">OPTIONS</text>
<text x="7.5" y="132.7">OPENING WIDTH</text>
<text x="7.5" y="136.9">OPENING HEIGHT</text>
<text x="8.8" y="141.2">SLAT OPTIONS</text>
<text x="32.9" y="141.2">STRAIGHT</text>
<text x="32.7" y="149.5">POLYCARBONATE</text>
<text x="32.8" y="145.4">STAGGERED BRICK</text>
<text x="7.9" y="153.9">HOOD OPTIONS</text>
<text x="32.9" y="153.9">OFF</text>
<text x="32.8" y="158.1">ON (OCTAGON)</text>
<text x="32.6" y="166.5">HOOD SUPPORT</text>
<text x="32.7" y="162.3">ON (ROUND)</text>
<text x="7.9" y="171">GUIDE OPTIONS</text>
<text x="33" y="171">ANGLED E</text>
<text x="32.7" y="179.3">EXTRUDED E</text>
<text x="32.9" y="175.2">ANGLED Z</text>
<text x="32.6" y="183.5">EXTRUDED Z</text>
<text x="32.6" y="191.9">HIGH USAGE Z</text>
<text x="32.7" y="187.7">HIGH USAGE E</text>
<text x="8.4" y="198.9">COMPONENT</text>
<text x="11.4" y="202.8">CURTAIN</text>
<text x="30.2" y="202.9">GALVANIZED STEEL OR STAINLESS STEEL</text>
<text x="42.9" y="198.8">MATERIAL</text>
<text x="73.7" y="198.9">OPERATION</text>
<text x="91.7" y="198.9">NOTES:</text>
<text x="91.8" y="202.8">- ELECTRIC OPERATOR WITH AUTOMATIC EMERGENCY EGRESS; COMPLIANT</text>
<text x="210.4" y="203.6">DWG. NO.</text>
<text x="217.3" y="199.8">671 UPWARD COILING SECURITY GRILLES - FACE MOUNT</text>
<text x="231.4" y="203.4">DATE:</text>
<text x="12.2" y="207.3">GUIDES</text>
<text x="39.8" y="207.2">EXTRUDED ALUMINUM</text>
<text x="75.6" y="205.8">CRANK LH</text>
<text x="91.8" y="205.7">WITH IBC 1008.1.4.4 &amp; NFPA 101</text>
<text x="210.3" y="209.1">SHEET</text>
<text x="231.6" y="209">BY:</text>
<text x="9.8" y="211.5">BOTTOM BAR</text>
<text x="39.4" y="211.6">DOUBLE ANGLE STEEL</text>
</g>
<g font-size="2">
<text x="226.5" y="37.4">PROJECTION</text>
<text x="143.4" y="44.2">B</text>
<text x="259" y="44.7">1 1/2&quot;</text>
<text x="185.9" y="50.4">CHARGE WHEEL</text>
<text x="185.9" y="74.7">JAMB BEYOND</text>
<text x="78.4" y="81.4">5 1/2&quot;</text>
<text x="178.2" y="81.4">5 1/2&quot;</text>
<text x="241.1" y="93.3">OPENING</text>
<text x="241.9" y="95.7">HEIGHT</text>
<text x="252.8" y="93.8">HEIGHT</text>
<text x="253.4" y="91.4">TOTAL</text>
<text x="81.2" y="107">A</text>
<text x="179.4" y="107">A</text>
<text x="187.6" y="110.3">3/8&quot; EXPANSION BOLTS</text>
<text x="196.7" y="112.7">3'-0&quot; O.C. MAX</text>
<text x="199.5" y="115">EACH SIDE</text>
<text x="143.4" y="124.8">B</text>
<text x="126" y="131.7">ELEVATION</text>
<text x="220.6" y="131.4">SECTION B-B</text>
<text x="243.4" y="126.4">FINISHED FLOOR</text>
<text x="218.1" y="143.4">12&quot; X 14&quot;</text>
<text x="220.2" y="141">MIN.</text>
<text x="221" y="138.1">PROJECTION</text>
<text x="227.9" y="143.4">32&quot; X 34&quot;</text>
<text x="229.6" y="141">MAX.</text>
<text x="75.6" y="154.2">4 1/2&quot;</text>
<text x="122.8" y="161.6">OPENING WIDTH</text>
<text x="170.5" y="161.6">5&quot;</text>
<text x="125.2" y="168.4">SECTION A-A</text>
</g>
<g font-size="1.6">
<text x="45.4" y="54.6">2&quot; O.C.</text>
<text x="29.1" y="71.3">9&quot; O.C.</text>
<text x="48.9" y="93.3">2&quot;</text>
<text x="19.7" y="97.1">3&quot; O.C.</text>
<text x="34" y="110.3">12&quot; O.C.</text>
</g>
<g font-size="1.5">
<text x="45.1" y="14.5">2&quot; O.C.</text>
<text x="34.9" y="29.4">9&quot; O.C.</text>
</g>
</svg>
